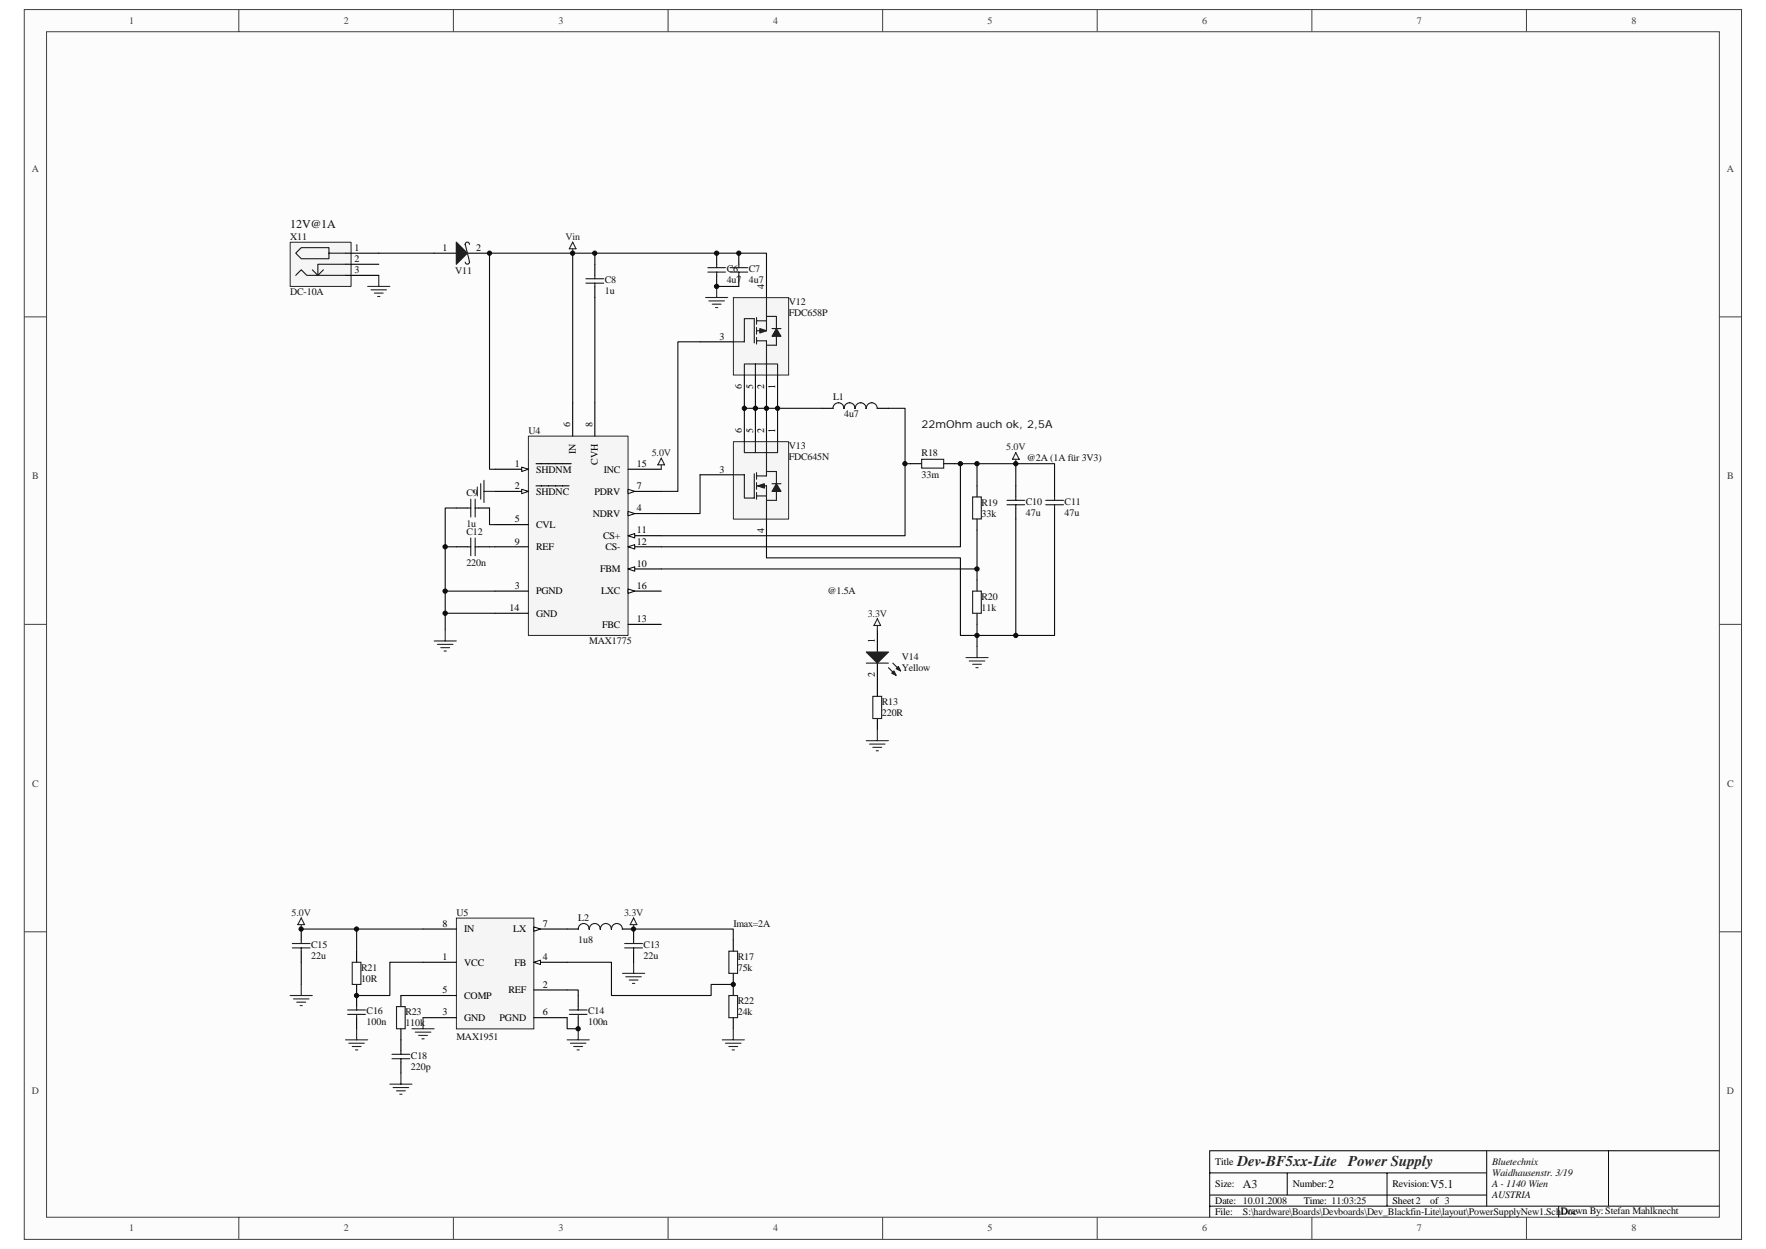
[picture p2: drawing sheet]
<svg xmlns="http://www.w3.org/2000/svg" width="297mm" height="210mm" viewBox="0 0 297 210" stroke-linecap="round" stroke-linejoin="round" font-family="sans-serif">
<path d="M4.1 1.6h288.8v206.8h-288.8z" fill="#fcfcfc"/>
<path d="M4.1 1.6h288.8v206.8h-288.8z" fill="none" stroke="#404040" stroke-width=".17"/>
<path d="M7.8 5.4h281.4v199.2h-281.4z" fill="#fcfcfc"/>
<g fill="none" stroke="#404040" stroke-width=".17">
<path d="M7.8 5.3h281.4v199.3h-281.4zM40.2 1.6v3.7M76.3 1.6v3.7M112.4 1.6v3.7M148.5 1.6v3.7M184.5 1.6v3.7M220.7 1.6v3.7M256.7 1.6v3.7M4.1 53.3h3.7M289.2 53.3h3.7M4.1 105h3.7M289.2 105h3.7"/>
<path d="M4.1 156.7h3.7M289.2 156.7h3.7M40.2 204.6v3.8M76.3 204.6v3.8M112.4 204.6v3.8M148.5 204.6v3.8M184.5 204.6v3.8M220.7 204.6v3.8M256.7 204.6v3.8"/>
</g>
<path d="M203.5 197.2h46.6M216.5 197.2v3.7M233.3 197.2v5.6M250.1 193.5v9.3M270.5 193.5h-67v11.1M289.2 193.5h-18.7v9.3M203.5 202.8h85.7M203.5 200.9h46.6M262.2 202.8v1.8" fill="none" stroke="#000" stroke-width=".17"/>
<g fill="none" stroke="#0e0e0e" stroke-width=".19">
<path d="M100.1 42.6h28.8v1.8M117.7 57.5h-3.7v25.1h-2.8M120.5 48.2h3.8M96.3 67.7v-25.1h-14v36.3h1M117.7 79.8v6.5h-6.5M164.3 78v3.7M74.9 91.9h1.8M74.9 99.4h8.4M76.7 85.4h-1.8v17.7M82.3 85.4v2.8h1M82.3 91.9h1M111.2 95.7h53.1"/>
<path d="M128.9 92.9v.9h32.6v13h2.8v1.9M164.3 89.1v8.4M170.9 81.7v-3.7h-9.4v13.9h-50.3M83.3 103.1h-8.4v2.8"/>
</g>
<g fill="none" stroke="#262626" stroke-width=".19">
<path d="M96.3 40.7l.6 1.1h-1.1zM96.3 41.8v.8M118.7 50h3.7M119.2 50.6h2.7M119.8 51.1h1.5M120.4 51.7h.3M120.5 48.2v1.8M170.9 76.1l.5 1.1h-1.1zM170.9 77.2v.8M73 107.8h3.7M73.6 108.3h2.6M74.1 108.9h1.5"/>
<path d="M74.7 109.5h.4M74.9 105.9v1.9M162.5 110.6h3.7M163 111.1h2.6M163.6 111.7h1.5M164.1 112.2h.4M164.3 108.7v1.9"/>
</g>
<path d="M170.9 81.7v1.8M170.9 85.4v1.9" fill="none" stroke="#000" stroke-width=".19"/>
<path d="M169.4 84.9h3M169.4 84.1h3M170.9 83.5v.6M170.9 84.9v.5" fill="none" stroke="#1c1c1c" stroke-width=".19"/>
<path d="M88.9 73.3h16.7v33.5h-16.7z" fill="#f5f5f5"/>
<path d="M88.9 73.3h16.7v33.5h-16.7z" fill="none" stroke="#262626" stroke-width=".17"/>
<path d="M83.3 78.9h5.6" fill="none" stroke="#000" stroke-width=".19"/>
<path d="M87.8 78.5l1.1 .4-1.1 .4z" fill="#fcfcfc" stroke="#000" stroke-width=".17"/>
<path d="M90.2 78h5.9M83.3 82.6h5.6" fill="none" stroke="#000" stroke-width=".19"/>
<path d="M87.8 82.3l1.1 .3-1.1 .4z" fill="#fcfcfc" stroke="#000" stroke-width=".17"/>
<path d="M83.3 99.4h5.6M90.2 81.7h5.5M105.6 86.3h5.6" fill="none" stroke="#000" stroke-width=".19"/>
<path d="M105.6 86l1.2 .3-1.2 .4z" fill="#fcfcfc" stroke="#000" stroke-width=".17"/>
<path d="M96.3 67.7v5.6M83.3 88.2h5.6M105.6 82.6h5.6" fill="none" stroke="#000" stroke-width=".19"/>
<path d="M105.6 82.3l1.2 .3-1.2 .4z" fill="#fcfcfc" stroke="#000" stroke-width=".17"/>
<path d="M100.1 67.7v5.6M83.3 91.9h5.6M105.6 95.7h5.6" fill="none" stroke="#000" stroke-width=".19"/>
<path d="M105.6 95.7l1.2-.4v.7z" fill="#fcfcfc" stroke="#000" stroke-width=".17"/>
<path d="M105.6 90.1h5.6" fill="none" stroke="#000" stroke-width=".19"/>
<path d="M105.6 90.1l1.2-.4v.7z" fill="#fcfcfc" stroke="#000" stroke-width=".17"/>
<path d="M105.6 91.9h5.6" fill="none" stroke="#000" stroke-width=".19"/>
<path d="M105.6 91.9l1.2-.3v.7z" fill="#fcfcfc" stroke="#000" stroke-width=".17"/>
<path d="M105.6 78.9h5.6M105.6 99.4h5.6M83.3 103.1h5.6M105.6 105h5.6" fill="none" stroke="#000" stroke-width=".19"/>
<path d="M105.6 99l1.2 .4-1.2 .4z" fill="#fcfcfc" stroke="#000" stroke-width=".17"/>
<path d="M61.8 48.2h3.8M62.4 48.7h2.6M63 49.3h1.4M63.5 49.8h.4M63.7 46.3v1.9M111.2 77l.6 1.1h-1.1zM111.2 78.1v.8" fill="none" stroke="#262626" stroke-width=".19"/>
<path d="M164.3 81.7v1.8M164.3 87.3v1.8M164.3 97.5v1.9M164.3 103.1v1.9M95.4 156.2h1.9M104.7 156.2h1.9" fill="none" stroke="#000" stroke-width=".19"/>
<path d="M163.6 99.4h1.5v3.7h-1.5zM163.6 83.5h1.5v3.7h-1.5zM97.3 156.2a.92 .92 0 0 1 .9-.9 .92 .92 0 0 1 .9 .9 .92 .92 0 0 1 .9-.9 .92 .92 0 0 1 1 .9M101 156.2a.92 .92 0 0 1 .9-.9 .92 .92 0 0 1 .9 .9M102.8 156.2a.92 .92 0 0 1 1-.9 .92 .92 0 0 1 .9 .9" fill="none" stroke="#1c1c1c" stroke-width=".19"/>
<path d="M123.4 74.3h9.2v13h-9.2z" fill="#f5f5f5"/>
<path d="M123.4 74.3h9.2v13h-9.2z" fill="none" stroke="#262626" stroke-width=".17"/>
<g fill="none" stroke="#000" stroke-width=".19">
<path d="M73 42.6h3.7M78.6 42.6h3.7M100.1 44.4v1.9M100.1 48.2v1.8M120.5 42.6v1.8M120.5 46.3v1.9M124.3 42.6v1.8M124.3 46.3v1.9M117.7 79.8h5.6M125.2 68.6v5.6M127.1 68.6v5.6M128.9 68.6v5.6"/>
<path d="M130.8 68.6v5.6M138.2 68.6h1.9M147.6 68.6h1.8M76.7 85.4h1.9M76.7 91.9h1.9M80.5 85.4h1.8M80.5 91.9h1.8M128.9 87.3v5.6M177.4 81.7v1.8M177.4 85.4v1.9M147.6 105.9v3.7M147.6 111.5v5.6"/>
<path d="M147.6 120.8v1.9M50.7 156.2v1.9M50.7 159.9v1.9M60 159.9v1.9M60 165.5v3.7M60 171.1v1.9M67.4 174.8v1.9M67.4 178.5v1.9M97.3 167.4v1.8M97.3 171.1v1.9"/>
</g>
<g fill="none" stroke="#1c1c1c" stroke-width=".19">
<path d="M78.2 41.1l.8 3M78.9 44a.36 .36 0 0 1-.2 .4 .36 .36 0 0 1-.5-.3M79 41.1a.36 .36 0 0 0-.4-.4 .36 .36 0 0 0-.3 .5M98.5 46.9h3M98.5 47.6h3M100.1 46.3v.6M100.1 47.6v.6M119.1 45h2.9M119.1 45.7h2.9M120.5 44.4v.6M120.5 45.7v.6M122.8 45h3"/>
<path d="M122.8 45.7h3M124.3 44.4v.6M124.3 45.7v.6M125.2 74.2v1.9h5.6v-1.9M126.9 79.7v4h-1.7v-3.9h-1.9M127.1 74.2v1.9M127.3 79.5v1.1M128.9 74.2v5.8h-1.6M128.9 79.3h1.7v4.8h-1.7M140.1 68.6v.1a.93 .93 0 0 1 .9-1 .93 .93 0 0 1 1 1v-.1M142 68.6v.1a.92 .92 0 0 1 .9-1 .92 .92 0 0 1 .9 1v-.1M143.8 68.6v.1a.92 .92 0 0 1 1-1 .92 .92 0 0 1 .9 1 .92 .92 0 0 1 .9-1 .92 .92 0 0 1 .9 1v-.1"/>
<path d="M78.6 85.4h.6M78.6 91.9h.6M79.2 83.9v3M79.2 90.4v3M79.9 83.9v3M79.9 90.4v3M79.9 85.4h.6M79.9 91.9h.6M127.3 81.1v1.2M127.3 82.8v1.1M127.3 81.7h1.6v5.6M127.3 83.4h1.6"/>
<path d="M129.9 81.3h1.5M175.9 84.1h3M175.9 84.9h3M177.4 83.5v.6M177.4 84.9v.5M145.7 111.5h3.7M146.8 117.1h1.5v3.7h-1.5zM149.4 112.2l1.3 1.3M150.2 111.5l1.3 1.3M49.2 158.6h3M49.2 159.4h3M50.7 158.1v.5"/>
<path d="M50.7 159.4v.5M58.5 170.5h3M58.5 169.8h3M59.2 161.8h1.5v3.7h-1.5zM60 169.2v.6M60 170.5v.6M65.9 177.2h3M65.9 178h3M67.4 176.7v.5M67.4 178v.5M95.8 170.5h2.9M95.8 169.8h2.9"/>
<path d="M97.3 169.2v.6M97.3 170.5v.6"/>
</g>
<g fill="#1c1c1c" stroke="#1c1c1c" stroke-width=".19">
<path d="M130.6 81.3l.8 1.3h-1.5z"/>
<path d="M127.4 81.7l1.2-.4v.8z"/>
<path d="M76.7 40.7l1.9 1.9-1.9 1.8z"/>
<path d="M145.7 109.6h3.7l-1.8 1.9z"/>
<path d="M150.4 112.8l.3 .7-.7-.3z"/>
<path d="M150.7 112.4l.4-.3 .4 .7z"/>
</g>
<g fill="none" stroke="#0e0e0e" stroke-width=".19">
<path d="M63.7 42.6h9.3M96.3 42.6h3.8v1.8M100.1 50v17.7M125.2 68.6h13M149.4 68.6h2.8v21.5h-41M152.2 78h1M160.6 78h.9M170.9 78h6.5v3.7M170.9 87.3v19.5M177.4 87.3v19.5h-13.1v-1.8M50.7 156.2h20.5M106.6 156.2h16.7v1.9"/>
<path d="M50.7 161.8v3.7M71.2 161.8h-5.6v5.6h-5.6"/>
</g>
<g fill="none" stroke="#262626" stroke-width=".19">
<path d="M79.7 82.4v.4M80.3 81.9v1.5M80.9 81.3v2.6M81.4 80.8v3.7M81.4 82.6h1.9M147.6 105.2v.7M147.6 104l.5 1.2h-1.1zM145.7 124.5h3.7M146.3 125.1h2.6M146.8 125.6h1.5M147.4 126.2h.3M147.6 122.7v1.8"/>
<path d="M50.7 154.3l.5 1.1h-1.1zM50.7 155.4v.8M106.6 154.3l.5 1.1h-1.1zM106.6 155.4v.8M48.8 167.4h3.7M49.4 167.9h2.6M49.9 168.5h1.5M50.5 169.1h.3M50.7 165.5v1.9M58.1 174.8h3.7M58.7 175.4h2.6M59.2 175.9h1.5"/>
<path d="M59.8 176.5h.4M60 173v1.8M104.7 163.6h3.7M105.3 164.2h2.6M105.8 164.8h1.5M106.4 165.3h.4M106.6 161.8v1.8M121.5 174.8h3.7M122 175.4h2.6M122.6 175.9h1.5M123.1 176.5h.4M123.3 173v1.8"/>
<path d="M65.6 182.3h3.7M66.1 182.8h2.6M66.7 183.4h1.5M67.2 184h.4M67.4 180.4v1.9"/>
</g>
<path d="M76.8 154.4h13v18.6h-13z" fill="#f5f5f5"/>
<path d="M76.8 154.3h13v18.7h-13z" fill="none" stroke="#262626" stroke-width=".17"/>
<path d="M71.2 167.4h5.5M89.8 166.4h5.6M89.8 161.8h5.6" fill="none" stroke="#000" stroke-width=".19"/>
<path d="M89.8 161.8l1.1-.4v.8z" fill="#fcfcfc" stroke="#000" stroke-width=".17"/>
<path d="M89.8 156.2h5.6M71.2 171.1h5.5M71.2 161.8h5.5M89.8 171.1h5.6" fill="none" stroke="#000" stroke-width=".19"/>
<path d="M89.8 155.8l1.1 .4-1.1 .4z" fill="#fcfcfc" stroke="#000" stroke-width=".17"/>
<path d="M71.2 156.2h5.5M106.6 156.2v1.9M106.6 159.9v1.9M123.3 158.1v1.8M67.4 167.4v1.8M67.4 173v1.8M123.3 163.6v3.8M123.3 171.1v1.9" fill="none" stroke="#000" stroke-width=".19"/>
<path d="M60 156.2v3.7M67.4 167.4h3.8M95.4 166.4h1.9v1M95.4 171.1v1.9h1.9M95.4 161.8h7.4v5.6h16.8v-1.9h3.7" fill="none" stroke="#0e0e0e" stroke-width=".19"/>
<path d="M69.3 173h3.7M69.8 173.5h2.7M70.4 174.1h1.5M71 174.6h.3M71.2 171.1v1.9M95.4 174.8h3.7M95.9 175.4h2.6M96.5 175.9h1.5M97.1 176.5h.3M97.3 173v1.8" fill="none" stroke="#262626" stroke-width=".19"/>
<path d="M105.1 158.6h3M105.1 159.4h3M106.6 158.1v.5M106.6 159.4v.5M122.6 159.9h1.5v3.7h-1.5zM66.7 169.2h1.5v3.8h-1.5zM122.6 167.4h1.5v3.7h-1.5z" fill="none" stroke="#1c1c1c" stroke-width=".19"/>
<path d="M123.4 50.1h9.2v13h-9.2z" fill="#f5f5f5"/>
<path d="M123.4 50h9.2v13.1h-9.2z" fill="none" stroke="#262626" stroke-width=".17"/>
<path d="M117.7 57.5h5.6M128.9 44.4v5.6M125.2 63.1v5.5M127.1 63.1v5.5M128.9 63.1v5.5M130.8 63.1v5.5" fill="none" stroke="#000" stroke-width=".19"/>
<path d="M123.3 57.5h1.9v-3.9h1.7v4.1M127.3 53.4v1.1M127.3 55.1v1.1M127.3 56.7v1.1M127.3 57.3h1.6v5.8M127.3 53.9h1.6M128.9 53.2h1.7v4.8h-1.7M128.9 50v5.6h-1.6M129.9 55.2h1.5M125.2 63.1v-1.9h5.6v1.9M127.1 61.2v1.9" fill="none" stroke="#1c1c1c" stroke-width=".19"/>
<g fill="#1c1c1c" stroke="#1c1c1c" stroke-width=".19">
<path d="M127.8 55.2l1.1 .4-1.1 .4z"/>
<path d="M130.6 55.2l.8 1.3h-1.5z"/>
</g>
<path d="M48.8 40.7h10.3v7.5h-10.3z" fill="#f5f5f5"/>
<path d="M48.8 40.7h10.3v7.5h-10.3z" fill="none" stroke="#262626" stroke-width=".17"/>
<path d="M58.1 42.6h5.6M58.1 44.4h5.6M58.1 46.3h5.6M153.2 78h1.8M158.7 78h1.9" fill="none" stroke="#000" stroke-width=".19"/>
<path d="M49.7 46.3l1-.9 .9 .9h6.5M54.4 45.4l-.9 .9M55.3 42.6v.9h-4.6l-1-.9 1-1h4.6v1h2.8M58.1 44.4h-4.6v1.9l-1-.9M155 77.2h3.7v1.5h-3.7z" fill="none" stroke="#1c1c1c" stroke-width=".19"/>
<g fill="#0e0e0e" stroke="#0e0e0e" stroke-width=".17">
<circle cx="50.7" cy="156.2" r=".36"/>
<circle cx="60" cy="167.4" r=".36"/>
<circle cx="60" cy="156.2" r=".36"/>
<circle cx="74.9" cy="103.1" r=".36"/>
<circle cx="74.9" cy="99.4" r=".36"/>
<circle cx="74.9" cy="91.9" r=".36"/>
<circle cx="82.3" cy="42.6" r=".36"/>
<circle cx="96.3" cy="42.6" r=".36"/>
<circle cx="97.2" cy="173" r=".36"/>
<circle cx="100" cy="42.6" r=".36"/>
<circle cx="106.6" cy="156.2" r=".36"/>
<circle cx="120.5" cy="48.2" r=".36"/>
<circle cx="120.5" cy="42.6" r=".36"/>
<circle cx="123.3" cy="165.5" r=".36"/>
<circle cx="124.3" cy="42.6" r=".36"/>
<circle cx="125.2" cy="68.6" r=".36"/>
<circle cx="127.1" cy="68.6" r=".36"/>
<circle cx="128.9" cy="68.6" r=".36"/>
<circle cx="130.8" cy="68.6" r=".36"/>
<circle cx="152.2" cy="78" r=".36"/>
<circle cx="161.5" cy="78" r=".37"/>
<circle cx="164.3" cy="106.8" r=".36"/>
<circle cx="164.3" cy="95.6" r=".36"/>
<circle cx="164.3" cy="78" r=".36"/>
<circle cx="170.9" cy="106.8" r=".36"/>
<circle cx="170.9" cy="78" r=".36"/>
</g>
<g font-size="2.5" fill="#262626">
<text x="208.1" y="196.1">Dev-BF5xx-Lite</text>
<text x="226.8" y="196.1">Power Supply</text>
</g>
<g font-size="2" fill="#0e0e0e">
<text x="48.8" y="38.4">12V@1A</text>
<text x="209.1" y="199.7">A3</text>
<text x="223.4" y="199.7">2</text>
<text x="240.6" y="199.7">V5.1</text>
</g>
<text font-size="1.8" fill="#0e0e0e" x="155" y="72">22mOhm auch ok, 2,5A</text>
<g font-size="1.7" fill="#404040">
<text x="21.7" y="4">1</text>
<text x="57.8" y="4">2</text>
<text x="93.9" y="4">3</text>
<text x="130" y="4">4</text>
<text x="166.1" y="4">5</text>
<text x="202.2" y="4">6</text>
<text x="238.3" y="4">7</text>
<text x="274.4" y="4">8</text>
<text x="5.4" y="28.9">A</text>
<text x="290.5" y="28.9">A</text>
<text x="5.4" y="80.6">B</text>
<text x="290.5" y="80.6">B</text>
<text x="5.4" y="132.3">C</text>
<text x="290.5" y="132.3">C</text>
<text x="5.4" y="184">D</text>
<text x="290.5" y="184">D</text>
<text x="21.7" y="207">1</text>
<text x="57.8" y="207">2</text>
<text x="93.9" y="207">3</text>
<text x="130" y="207">4</text>
<text x="166.1" y="207">5</text>
<text x="202.2" y="207">6</text>
<text x="238.3" y="207">7</text>
<text x="274.4" y="207">8</text>
</g>
<g font-size="1.7" fill="#0e0e0e">
<text x="48.8" y="40.3">X11</text>
<text x="76.6" y="46.1">V11</text>
<text x="101.7" y="47.6">C8</text>
<text x="122.2" y="45.7">C6</text>
<text x="122.2" y="47.6">4u7</text>
<text x="126" y="47.6">4u7</text>
<text x="126" y="45.7">C7</text>
<text x="48.8" y="49.6">DC-10A</text>
<text x="101.7" y="49.4">1u</text>
<text x="132.7" y="51.3">V12</text>
<text x="132.7" y="53.2">FDC658P</text>
<text x="140.1" y="67.3">L1</text>
<text x="142" y="70.1">4u7</text>
<text x="88.9" y="72.9">U4</text>
<text x="132.7" y="75.5">V13</text>
<text x="132.7" y="77.4">FDC645N</text>
<text x="155" y="76.6">R18</text>
<text x="172.7" y="77.6">@2A (1A für 3V3)</text>
<text x="78.4" y="83.4">C9</text>
<text x="155" y="80.4">33m</text>
<text x="78.4" y="88.6">1u</text>
<text x="78.4" y="89.9">C12</text>
<text x="165.1" y="86.9">33k</text>
<text x="165.1" y="85">R19</text>
<text x="172.5" y="86.7">47u</text>
<text x="172.5" y="84.8">C10</text>
<text x="179.1" y="84.8">C11</text>
<text x="179.1" y="86.7">47u</text>
<text x="78.4" y="95.1">220n</text>
<text x="139.2" y="99.9">@1.5A</text>
<text x="165.1" y="100.9">R20</text>
<text x="165.1" y="102.7">11k</text>
<text x="99.1" y="108.3">MAX1775</text>
<text x="151.7" y="110.9">V14</text>
<text x="151.7" y="112.8">Yellow</text>
<text x="148.3" y="118.6">R13</text>
<text x="148.3" y="120.4">220R</text>
<text x="76.8" y="153.9">U5</text>
<text x="97.3" y="154.9">L2</text>
<text x="123.4" y="155.8">Imax=2A</text>
<text x="52.3" y="161.2">22u</text>
<text x="52.3" y="159.3">C15</text>
<text x="97.3" y="158.6">1u8</text>
<text x="108.2" y="161.2">22u</text>
<text x="108.2" y="159.3">C13</text>
<text x="124.1" y="161.4">R17</text>
<text x="60.7" y="165.1">10R</text>
<text x="60.7" y="163.3">R21</text>
<text x="124.1" y="163.3">75k</text>
<text x="61.7" y="172.4">100n</text>
<text x="61.7" y="170.5">C16</text>
<text x="68.2" y="172.6">110k</text>
<text x="68.2" y="170.7">R23</text>
<text x="98.9" y="170.5">C14</text>
<text x="98.9" y="172.4">100n</text>
<text x="124.1" y="170.7">24k</text>
<text x="124.1" y="168.8">R22</text>
<text x="69.1" y="179.8">220p</text>
<text x="69.1" y="178">C18</text>
<text x="76.8" y="174.8">MAX1951</text>
<text x="251" y="195.9">Bluetechnix</text>
<text x="251" y="197.7">Waidhausenstr. 3/19</text>
<text x="251" y="199.6">A - 1140 Wien</text>
<text x="251" y="201.4">AUSTRIA</text>
<text x="209.1" y="204.2">S:\hardware\Boards\Devboards\Dev_Blackfin-Lite\layout\PowerSupplyNew1.SchDoc</text>
</g>
<g font-size="1.7" fill="#262626">
<text x="95.1" y="40.3">Vin</text>
<text x="109.6" y="76.6">5.0V</text>
<text x="169.2" y="75.7">5.0V</text>
<text x="146" y="103.7">3.3V</text>
<text x="49" y="153.9">5.0V</text>
<text x="105" y="153.9">3.3V</text>
</g>
<g font-size="1.7">
<text x="59.6" y="42.2">1</text>
<text x="59.6" y="44">2</text>
<text x="59.6" y="45.9">3</text>
<text x="74.4" y="42.2">1</text>
<text x="80.1" y="42.2">2</text>
<text x="128.5" y="48.5" transform="rotate(-90 128.5 48.5)">4</text>
<text x="121" y="57.1">3</text>
<text x="124.8" y="65.4" transform="rotate(-90 124.8 65.4)">6</text>
<text x="126.7" y="65.4" transform="rotate(-90 126.7 65.4)">5</text>
<text x="128.5" y="65.4" transform="rotate(-90 128.5 65.4)">2</text>
<text x="130.4" y="65.4" transform="rotate(-90 130.4 65.4)">1</text>
<text x="95.9" y="71.8" transform="rotate(-90 95.9 71.8)">6</text>
<text x="99.6" y="71.8" transform="rotate(-90 99.6 71.8)">8</text>
<text x="96.9" y="76.4" transform="rotate(-90 96.9 76.4)">IN</text>
<text x="124.8" y="72.7" transform="rotate(-90 124.8 72.7)">6</text>
<text x="126.7" y="72.7" transform="rotate(-90 126.7 72.7)">5</text>
<text x="128.5" y="72.7" transform="rotate(-90 128.5 72.7)">2</text>
<text x="130.4" y="72.7" transform="rotate(-90 130.4 72.7)">1</text>
<text x="86.6" y="78.5">1</text>
<text x="86.6" y="82.2">2</text>
<text x="90.2" y="79.4">SHDNM</text>
<text x="90.2" y="83.2">SHDNC</text>
<text x="100" y="83.2">PDRV</text>
<text x="100.6" y="78.2" transform="rotate(-90 100.6 78.2)">CVH</text>
<text x="101.6" y="79.4">INC</text>
<text x="107.1" y="78.5">15</text>
<text x="107.1" y="82.2">7</text>
<text x="121" y="79.4">3</text>
<text x="86.6" y="87.8">5</text>
<text x="90.2" y="88.8">CVL</text>
<text x="99.7" y="86.9">NDRV</text>
<text x="107.1" y="89.7">11</text>
<text x="107.1" y="86">4</text>
<text x="128.5" y="89.6" transform="rotate(-90 128.5 89.6)">4</text>
<text x="86.6" y="91.5">9</text>
<text x="90.2" y="92.5">REF</text>
<text x="101.4" y="90.6">CS+</text>
<text x="101.8" y="92.5">CS-</text>
<text x="107.1" y="95.3">10</text>
<text x="107.1" y="91.5">12</text>
<text x="86.6" y="99">3</text>
<text x="90.2" y="99.9">PGND</text>
<text x="100.9" y="96.2">FBM</text>
<text x="101.1" y="99.9">LXC</text>
<text x="107.1" y="99">16</text>
<text x="85.7" y="102.7">14</text>
<text x="90.2" y="103.7">GND</text>
<text x="101.3" y="105.5">FBC</text>
<text x="107.1" y="104.6">13</text>
<text x="147.2" y="113.8" transform="rotate(-90 147.2 113.8)">2</text>
<text x="147.2" y="108.1" transform="rotate(-90 147.2 108.1)">1</text>
<text x="74.4" y="155.8">8</text>
<text x="91.3" y="155.8">7</text>
<text x="74.4" y="161.4">1</text>
<text x="78.1" y="156.7">IN</text>
<text x="86.3" y="156.7">LX</text>
<text x="91.3" y="161.4">4</text>
<text x="74.4" y="167">5</text>
<text x="78.1" y="167.9">COMP</text>
<text x="78.1" y="162.3">VCC</text>
<text x="85.5" y="167">REF</text>
<text x="86.5" y="162.3">FB</text>
<text x="91.3" y="166.1">2</text>
<text x="74.4" y="170.7">3</text>
<text x="78.1" y="171.6">GND</text>
<text x="84" y="171.6">PGND</text>
<text x="91.3" y="170.7">6</text>
<text x="204.4" y="195.9">Title</text>
<text x="204.4" y="199.6">Size:</text>
<text x="204.4" y="202.4">Date: 10.01.2008</text>
<text x="217.5" y="199.6">Number:</text>
<text x="219.3" y="202.4">Time: 11:03:25</text>
<text x="234.2" y="199.6">Revision:</text>
<text x="234.2" y="202.4">Sheet2</text>
<text x="240.6" y="202.4">of 3</text>
<text x="204.4" y="204.2">File:</text>
<text x="262.5" y="204">Drawn By: Stefan Mahlknecht</text>
</g>
</svg>
